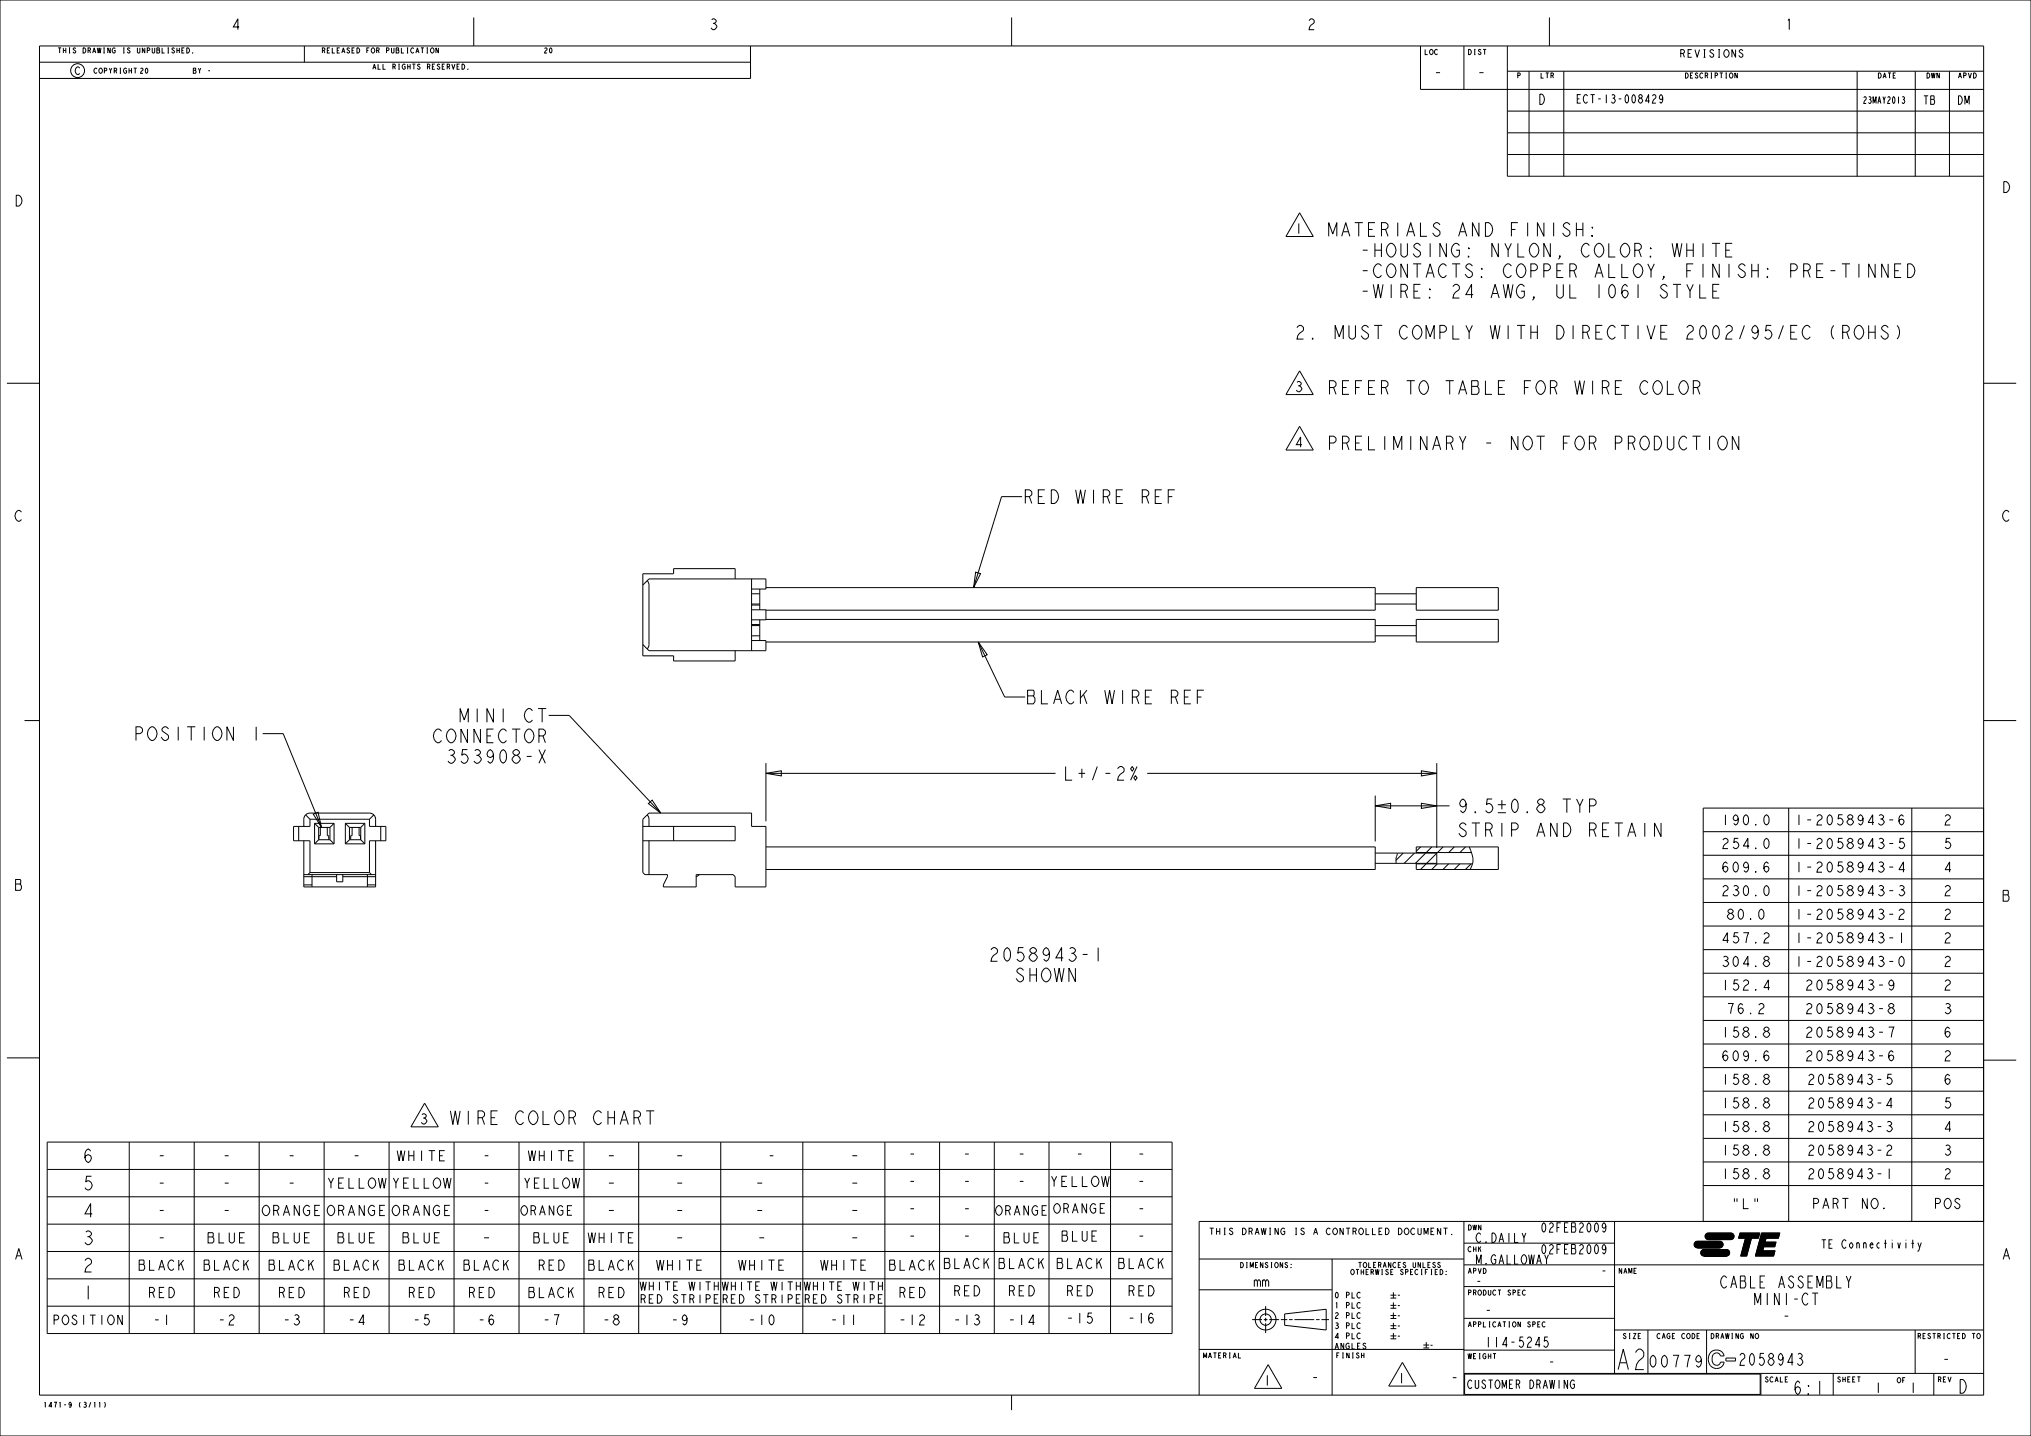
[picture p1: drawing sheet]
<svg xmlns="http://www.w3.org/2000/svg" width="594mm" height="420mm" viewBox="0 0 594 420" stroke-linecap="round" stroke-linejoin="round" font-family="sans-serif">
<g fill="none" stroke="#000" stroke-width=".29">
<path d="M0 0h594v420h-594zM11.6 18.2h207.9M11.6 13.4h568.6v394.6h-568.6zM39.1 19.9h.9M39.5 19.9v1.5M51 14.3l-.3-.3-.4 .3 .7 .7-.1 .4-.3 .1-.4-.4M51.7 14v1.5M51.7 14.8h.8M52.5 14v1.5M53.2 14.8h.4M53.9 14h-.7v1.5h.7M54.6 14a.76 .76 0 0 1 .8 .8 .76 .76 0 0 1-.8 .7z"/>
<path d="M56.3 15.4l.1 .1zM89 13.4v4.8M123.1 14h.9M123.5 14v1.5M124.8 14h.4M124.8 15.5h.4M125 14v1.5M126.1 14.1l.2-.1a.77 .77 0 0 1 .7 .8 .77 .77 0 0 1-.7 .7l-.4-.7zM128.2 14v1.5l-.7-1.5v1.5M132.1 18.7l.5 1.6 .4-1.6M133.7 19.5h.4M134.4 18.7h-.7v1.6h.7"/>
<path d="M135.1 18.7a.76 .76 0 0 1 .8 .8 .76 .76 0 0 1-.8 .8zM138.6 5.1v8.3M219.5 13.4v9.5h-207.9M295.9 5.1v8.3M415.4 13.4v12.7h164.8M428.1 13.4v12.7M433.8 14.5h.9M440.8 13.4v38.1h139.4M453.2 5.1v8.3M507.6 14.5v2.3l-1.1-2.3v2.3M509.7 14.9l-.4-.4-.6 .4 .1 .4 .9 .7-.1 .6-.5 .2-.6-.6M60.9 20.7h.5"/>
<path d="M136.8 20.1l.1 .2zM440.8 32.5h139.4M440.8 20.8h139.4M440.8 38.8h139.4M447.2 20.8v30.7M457.4 20.8v30.7M483.3 28.1l.6-.4 .4 .4-.1 .6a1.68 1.68 0 0 0-.9 1.5h1M486.3 28.5l-.1 .4-.4 .2-.4-.2a.98 .98 0 0 1 .4-1.2 1.69 1.69 0 0 1 0 2.5l-.4-.4M506 21.5l.2-.2a.77 .77 0 0 1 .6 .8 .77 .77 0 0 1-.6 .8l-.4-.8zM508.1 21.3v1.6l-.7-1.6v1.6M543.1 20.8l.1 30.7M554.4 21.3h-.7v1.6h.7"/>
<path d="M556.4 28.4l.3-.1 .3 .3-.3 .5a.61 .61 0 0 1 .4 .7 .61 .61 0 0 1-.5 .5l-.3-.4M556.6 29.1h.1M560.1 20.8l.1 30.7M570.1 20.8l.1 30.7M577.2 21.3a.76 .76 0 0 1 .8 .8 .76 .76 0 0 1-.8 .8zM440.8 45.2h139.4M380.1 62.2l4 7h-8zM2 112.1h9.6M380.1 108.5l4 6.9h-8zM580.2 112.1h9.5M380.1 124.7l4 6.9h-8zM188 171.1l1.8-1.8h34.2v3h-4.2"/>
<path d="M189.3 169.8l.5 1.3v17.4l-.5 1.3M215 169.3v-3h-18v1.5h-9v24h9v1.5h18v-3M219.8 169.3v21M219.8 178.3h4.2v3h-4.2M219.8 177h2.4M402.2 176.7h12M402.2 173.7h12M414.2 171.9h24v6.6h-24zM219.8 187.3h4.2v3h-34.2l-1.8-1.8M219.8 182.7h2.4M414.2 181.2h24v6.6h-24zM7.2 210.8h4.4"/>
<path d="M580.2 210.8h9.5M89.4 238.3l1.3 1.3M90.7 239.6v2.1h-4.8v4.2h4.8v9.3M90.7 239.6h17.4M108.1 239.6v2.1h4.8v4.2h-4.8v9.3M109.3 238.3l-1.2 1.3M188 239.6l1.8-1.8h30v3.9h4.2v17.7h-9v-3l-.6-.6h-10.8v3.6h-9.6v-.6l1.2-2.4v-.6h-6.6l-.6-.6zM189.3 238.3l.5 1v2.4M523.1 236.4v120.9M526.1 238.3v3M556.7 238.8l-.6-.5-.3 .3a1.84 1.84 0 0 0 .3 2.7 1.07 1.07 0 0 0 .6-1.5l-.6-.2-.5 .2-.2 .5M559.1 236.4v120.9"/>
<path d="M87.4 241.7v4.2M88.9 241.7v-2.1a1.8 1.8 0 0 1 1.8-1.8h17.4a1.8 1.8 0 0 1 1.8 1.8v2.1M88.9 245.9v13.5h21v-13.5M88.9 255.8h21M88.9 258.8h2.4M88.9 256.4h9.6M90.7 255.2h17.4M90.7 255.2l-.6 .6M91.3 255.8v3.6M92 240.8v6M92 240.8l1.2 1.2M92 246.8h5.7"/>
<path d="M92 240.8h5.7M93.2 242v3.6M93.2 245.6l-1.2 1.2M93.2 245.6h3.3M93.2 242h3.3M93.7 242v2.4h-.4v1.2M95.7 242v2.4h.4v1.2M96.5 242v3.6M96.5 245.6l1.2 1.2M97.7 240.8l-1.2 1.2M97.7 240.8v6M98.5 255.8v2.1h1.8v-2.1"/>
<path d="M100.3 256.4h9.6M101 240.8v6M101 246.8h5.7M101 240.8l1.2 1.2M101 240.8h5.7M102.2 245.6l-1.2 1.2M102.2 242v3.6M102.2 245.6h3.3M102.2 242h3.3M103 242v2.4h-.4v1.2M105 242v2.4h.4v1.2M105.5 242v3.6"/>
<path d="M105.5 245.6l1.2 1.2M106.7 240.8l-1.2 1.2M106.7 240.8v6M107.5 258.8h2.4M107.5 255.8v3.6M108.1 255.2l.6 .6M111.4 241.7v4.2M188 241.7h27v4.2h-27M189.8 245.9v9.9M197 241.7v4.2M204.5 255.8l-.9 .7M408.6 249.5h11.6v3h-11.9v-1.6z"/>
<path d="M410.4 249.5l-2.1 2.1M413.7 249.5l-3 3M414.2 249.5v-1.8h24v6.6h-24v-1.8M414.2 252.7h16.4M414.2 249.4h16.1M415.5 247.7l-1.3 1.3M417 249.5l-3 3M417.1 252.7l-1.6 1.6M418.8 247.7l-1.7 1.7M420.2 249.6l-2.9 2.9M420.4 252.7l-1.7 1.6M422.1 247.7l-1.7 1.7"/>
<path d="M423.7 252.7l-1.7 1.6M425.3 247.7l-1.6 1.7M427 252.7l-1.7 1.6M428.6 247.7l-1.6 1.7M429.7 247.7l.1 .3a6 6 0 0 1 .2 6.3M430.2 252.7l-1.6 1.6M430.3 249.3v.1M498.1 257.1h82M498.1 250.2h82M498.1 243.3h82M526.1 245.2v3M556.9 245.2h-1.1l-.2 1.3a.93 .93 0 0 1 1.3 .1 .93 .93 0 0 1-.2 1.3 .93 .93 0 0 1-1.3-.2"/>
<path d="M498.1 277.8h82M498.1 270.9h82M498.1 264h82M498.1 298.5h82M498.1 291.6h82M498.1 284.7h82M2 309.4h9.6M498.1 319.2h82M498.1 312.3h82M498.1 305.4h82M580.2 310.1h9.5M13.8 334h329v56h-329z"/>
<path d="M37.8 334v56M56.8 334v56M75.8 334v56M94.8 334v56M113.8 334v56M132.8 334v56M151.8 334v56M170.8 334v56M186.8 334v56M210.8 334v56M234.8 334v56M258.8 334v56"/>
<path d="M274.8 334v56M290.8 334v56M306.8 334v56M324.8 334v56M498.1 339.9h82M498.1 333h82M498.1 326.1h82M13.8 342h329M13.8 350h329M13.8 358h329M291.6 352.9l.4-.3a1.42 1.42 0 0 1 1.1 1.4 1.42 1.42 0 0 1-1.1 1.4l-.4-.2a1.61 1.61 0 0 1 0-2.3zM308.6 352.3l.4-.3a1.42 1.42 0 0 1 1.1 1.4 1.42 1.42 0 0 1-1.1 1.4l-.4-.2a1.61 1.61 0 0 1 0-2.3z"/>
<path d="M353.8 359.2h1.2M354.4 359.2v1.9M355.8 359.2v1.9M356.8 359.2v1.9M357.9 359.2h.5M358.2 359.2v1.9M419.5 359.2h-1v1.9h1M421.4 359.2v1.9l-1-1.9v1.9M422.2 359.2h1.2M422.8 359.2v1.9M428.1 357.2v50.8M469.7 358.6l-.2 .4-.4 .3-.4-.3a1.07 1.07 0 0 1 .4-1.4 1.86 1.86 0 0 1 0 2.8l-.4-.5"/>
<path d="M472.2 357.2v44.5M498.1 357.3v-120.9h82v120.9M498.1 346.8h82M580.2 357.2h-229.5v50.8M13.8 366h329M13.8 374h329M350.7 377.2h38.8M350.8 368.2h77.3M355.8 360.2h1M357.9 361.1h.5M376.6 369.5l-.3-.3-.4 .3 .7 .8-.1 .3-.4 .2-.3-.4M377.6 369.7l.1 .2z"/>
<path d="M377.6 370.6l.1 .2zM389.6 368.2v39.8M397.8 378.2l-.3-.2a.87 .87 0 0 0-.7 .8 .87 .87 0 0 0 .7 .9l.3-.3M406.7 378.8h1.7M406.7 379.7h1.7M407.5 378v1.7M417.6 370h.5M418.3 369.2h-.7v1.5h.7M418.5 371.3h.3M418.5 372.8h.3M419.8 372h.4M419.8 369.5l-.3-.3-.4 .3 .7 .7-.1 .4-.4 .1-.3-.3"/>
<path d="M420.5 371.3h-.7v1.5h.7M421.2 371.3a.76 .76 0 0 1 .8 .7 .76 .76 0 0 1-.8 .8zM421.2 369.5l-.2-.3-.5 .3 .7 .7-.1 .4-.3 .1-.4-.3M422.9 371.8l.1 .1zM422.9 372.7l.1 .1zM424.6 360.9l.1 .2zM428.1 369.9h152.1M428.1 376.3h44.1M428.1 363.6h44.1M433.8 371a.76 .76 0 0 1 .9 .7 .76 .76 0 0 1-.9 .8zM444 378.1h.4M444.7 377.3h-.7v1.5h.7"/>
<path d="M445.2 360.6l.5 1.4v1.4M446.1 377.6l-.3-.3a.77 .77 0 0 0-.6 .8 .77 .77 0 0 0 .6 .7l.3-.2M446.3 360.6l-.6 1.4M449.4 369.7l.7-2.7 .7 2.7M451.8 367l.5 1.4v1.3M452.9 367l-.6 1.4M469.7 364.9l-.2 .5-.4 .2-.4-.2a1.07 1.07 0 0 1 .4-1.4 1.86 1.86 0 0 1 0 2.7l-.4-.4M478.6 371h-.7v1.5h.7M495.8 363.3l.6-.3h6.6a.95 .95 0 0 1 .9 .9 .95 .95 0 0 1-.8 1l-6.7 .1a.95 .95 0 0 1-.8-.6 .95 .95 0 0 1 .2-1.1zM496.4 365l6.7-.1zM497.7 365.7l.7-.2h6.5a.95 .95 0 0 1 1 .8 .95 .95 0 0 1-.9 1l-6.6 .1a.95 .95 0 0 1-.9-.6 .95 .95 0 0 1 .2-1.1zM498.4 367.4l6.6-.1z"/>
<path d="M499 360.9l.6-.3h6.6a.95 .95 0 0 1 .9 .9 .95 .95 0 0 1-.8 1h-6.7a.95 .95 0 0 1-.8-.5 .95 .95 0 0 1 .2-1.1zM499.6 362.5h6.7zM503.1 364.9l-6.7 .1a.95 .95 0 0 1-.9-1 .95 .95 0 0 1 .9-1h6.6a.95 .95 0 0 1 .9 1 .95 .95 0 0 1-.9 1M505 367.4h-6.6a.95 .95 0 0 1-1-1 .95 .95 0 0 1 1-.9h6.5a.95 .95 0 0 1 1 .9 .95 .95 0 0 1-1 1M506.3 362.5h-6.7a.95 .95 0 0 1-.9-.9 .95 .95 0 0 1 .9-1h6.6a.95 .95 0 0 1 .9 1 .95 .95 0 0 1-.9 .9M508.9 360.6h5.8l-.4 1.5h-2.1l-1.4 5.3h-1.7l1.4-5.3h-2zM515.2 360.6h5.3l-.4 1.5h-3.6l-3.1 5.3zM515.2 360.6h5.3l-.4 1.5h-3.6l-.3 1.2h3.2l-.3 1.3h-3.3l-.3 1.3h3.6l-.4 1.5h-5.3zM515.8 364.6l-.3 1.3h3.6l-.4 1.5h-5.3zM516.5 362.1l-.3 1.2h3.2l-.3 1.3h-3.3l-2.4 2.8zM530.9 378.2v3.5M537.2 373.2v3.5h1.4"/>
<path d="M540 373.2l.7 1.7v1.8M541.4 373.2l-.7 1.7M559 363.6h.8M559.4 362.6v2.5M560.9 363.4l.5 1.5-.4 1h-.2M561.9 363.4l-.5 1.5M13.8 382h329M350.7 394.7h77.5M362.2 395.7v1.5h.7M366.2 386h2.9M369.6 386h1.1M370.2 382v2.9"/>
<path d="M370.2 385.4v1.1M370.2 387v2.9M371.2 386h2.9M374.6 386h1.9M375.7 384.3l12.2-1.4v6.1l-12.2-1.4zM377 386h1.1M378.6 386h5.8M384.9 386h1M386.5 386h2.2M397.8 381.2l-.3-.3a.87 .87 0 0 0-.7 .9 .87 .87 0 0 0 .7 .8l.3-.2M397.8 384.2l-.3-.3a.87 .87 0 0 0-.7 .9 .87 .87 0 0 0 .7 .8l.3-.3M397.8 387.2l-.3-.3a.87 .87 0 0 0-.7 .8 .87 .87 0 0 0 .7 .9l.3-.3"/>
<path d="M397.8 390.2l-.3-.3a.87 .87 0 0 0-.7 .8 .87 .87 0 0 0 .7 .9l.3-.3M398.2 396.4h.7M398.9 395.7v1.5M399.5 393.1l-.3-.2-.5 .2 .8 .9-.1 .4-.4 .2-.4-.5M406.7 390.7h1.7M406.7 387.7h1.7M406.7 384.8h1.7M406.7 381.8h1.7M406.7 391.6h1.7M406.7 388.6h1.7M406.7 385.6h1.7M406.7 382.6h1.7"/>
<path d="M407.5 380.9v1.7M407.5 383.9v1.7M407.5 386.9v1.7M407.5 389.9v1.7M416.3 393.4h1.7M416.3 394.2h1.7M417.1 392.5v1.7M428.1 385.6h44.1M428.1 394.9h44.1M436.6 395.9h.9M437.1 395.9v1.5M448.3 387.4l.6-.2v-.5l-.6-.1v1.5"/>
<path d="M449.7 387.4h.5M450.5 386.6h-.8v1.5h.8M451.9 386.8l-.3-.2a.77 .77 0 0 0-.6 .8 .77 .77 0 0 0 .6 .7l.3-.2M452.7 391h-.9l-.2 1.3 .3-.3a1.01 1.01 0 0 1 .9 1 1.01 1.01 0 0 1-.9 1l-.4-.5M472.2 389h108M479.9 390h-.8v1.5h.8M482 389v12.7M494.9 390a.76 .76 0 0 1 .8 .8 .76 .76 0 0 1-.8 .7zM496.3 390.8h.5M497.1 390h-.8v1.5h.8M497.6 397.6l-.2 .5-.6 .3-.7-.3a1.27 1.27 0 0 1 .7-1.7l.4 .3a2.21 2.21 0 0 1-.4 3.2l-.7-.6M499.1 389v12.7"/>
<path d="M500.4 395.5l.8-.5 1.2-.1 .8 .2 .7 .7 .3 .8h-1l-.5-.7-.8-.2-.8 .4-.3 .8 .1 1.5 .7 .8h1l.6-.8h1l-.2 .8-.7 .7-.8 .3h-.9l-.8-.3-.7-.7-.4-.9-.1-1 .3-1.1zM507.6 397.2h-2.8v.9h2.8M512.8 390v1.5l-.8-1.5v1.5M513.6 390.1l.1-.1a.77 .77 0 0 1 .7 .8 .77 .77 0 0 1-.6 .7l-.5-.7zM525.9 396.1l.3-.3a.8 .8 0 0 1 .9 .9l-.5 .6a1.05 1.05 0 0 1 .7 1.2 1.05 1.05 0 0 1-1.1 .8l-.5-.5M526.2 397.3h.4M576.8 390h.9M577.2 390v1.5M578.4 390.1l.2-.1a.77 .77 0 0 1 .6 .8 .77 .77 0 0 1-.6 .7l-.5-.7zM29 410.4l.2-.3v1.5M30.5 410.1l.3 .7-.3 .8M295.9 408v4.4"/>
<path d="M428.1 401.7h152.1M428.3 401.9h86.5v5.9h-86.5zM458.5 403.6v2.5l-1-2.5v2.5M460.5 404l-.4-.4a1.33 1.33 0 0 0-.9 1.3 1.33 1.33 0 0 0 .9 1.2l.4-.4v-.8h-.5M515 401.7v6.3M522.1 403.5h.5M522.9 402.7h-.8v1.5h.8M536.2 401.7v6.3M543.2 402.7h.9M543.7 402.7v1.5M565.6 401.7v6.3"/>
<circle cx="22.7" cy="20.7" r="2.03"/>
<circle cx="370.2" cy="386" r="3"/>
<circle cx="370.2" cy="386" r="1.66"/>
</g>
<path d="M495.8 363.3l.6-.3h6.6a.95 .95 0 0 1 .9 .9 .95 .95 0 0 1-.8 1l-6.7 .1a.95 .95 0 0 1-.8-.6 .95 .95 0 0 1 .2-1.1zM497.7 365.7l.7-.2h6.5a.95 .95 0 0 1 1 .8 .95 .95 0 0 1-.9 1l-6.6 .1a.95 .95 0 0 1-.9-.6 .95 .95 0 0 1 .2-1.1zM499 360.9l.6-.3h6.6a.95 .95 0 0 1 .9 .9 .95 .95 0 0 1-.8 1h-6.7a.95 .95 0 0 1-.8-.5 .95 .95 0 0 1 .2-1.1zM508.9 360.6h5.8l-.4 1.5h-2.1l-1.4 5.3h-1.7l1.4-5.3h-2zM515.8 364.6l-.3 1.3h3.6l-.4 1.5h-5.3zM516.5 362.1l-.3 1.2h3.2l-.3 1.3h-3.3l-2.4 2.8zM515.2 360.6h5.3l-.4 1.5h-3.6l-3.1 5.3z" fill="#000"/>
<!-- layer: DIM_DRIVEN -->
<g fill="none" stroke="#000" stroke-width=".29">
<path d="M224 226.2l4.5-.8v1.5zM224 223.2v17M224 226.2h84.7M331.1 224.2l.5 .7-.5 .6-.4-.6zM332.1 226.9l.5 .6-.5 .7-.5-.7zM332.6 224.2l-1.9 4M335.5 226.2h84.7M402.2 235.7l4.5-.8v1.5zM402.2 235.7h21.7M402.2 232.7v13.4M415.7 225.4l4.5 .8-4.5 .7zM415.7 234.9l4.5 .8-4.5 .7z"/>
<path d="M420.2 223.2v24.8M461.1 233.7l.9 2v2M463 233.7l-1 2M464.9 235.7h1.2l.5-.3 .2-.4v-.6l-.2-.4-.5-.3h-1.2v4M476.1 244.7l1.1-4 1.2 4M476.5 243.4h1.5M481 240.7v4M485.8 240.7v4l-1.9-4v4"/>
</g>
<!-- layer: DRAFT_ENTITY -->
<path d="M560.1 389v12.7" fill="none" stroke="#000" stroke-width=".29"/>
<!-- layer: DTM_AXIS -->
<g fill="none" stroke="#000" stroke-width=".29">
<path d="M219.8 176.7h2.4M219.8 173.7h2.4M222.2 172.3v6M224 171.9h178.2v6.6h-178.2M219.8 186h2.4M219.8 183h2.4M222.2 181.3v6M224 181.2h178.2v6.6h-178.2M402.2 186h12M402.2 183h12M224 247.7h178.2v6.6h-178.2M402.2 252.5h6.1"/>
<path d="M402.2 249.5h6.4"/>
</g>
<!-- layer: NOTE -->
<g fill="none" stroke="#000" stroke-width=".29">
<path d="M454.4 65.1v4M459.1 65.8l-.7-.7a1 1 0 0 0-1.2 1l.8 .7a1.35 1.35 0 0 1 .9 2l-.5 .3a1.51 1.51 0 0 1-1.4-1M461 65.1v4M461 67.1h1.9M462.9 65.1v4M465.6 68.8l.2 .3h-.2zM465.6 66.5h.2v.3zM489 71.2l.8 4 .7-4 .7 4 .7-4M493.3 71.2v4M493.3 73.2h1.9M495.2 71.2v4M498.1 71.2v4"/>
<path d="M500.7 71.2h2.4M501.9 71.2v4M504.7 73.2h1.2M506.6 71.2h-1.9v4h1.9M527.5 79.2h1.2l.5-.4 .2-.3v-.7l-.2-.3-.5-.3h-1.2v4M528.7 79.2l.7 2M531.3 79.2h1.2M533.2 77.2h-1.9v4h1.9M535.4 79.2h1.4M538.7 77.2h2.4M539.9 77.2v4M543.7 77.2v4"/>
<path d="M548.4 77.2v4l-1.9-4v4M552.2 77.2v4l-1.9-4v4M554.1 79.2h1.2M556 77.2h-1.9v4h1.9M557.9 77.2a2.01 2.01 0 0 1 2 1.1 2.01 2.01 0 0 1-.3 2.2l-.7 .7h-1zM487.6 83.8l-.7-.6a1 1 0 0 0-1.2 1l.7 .6a1.35 1.35 0 0 1 1 2l-.5 .4a1.51 1.51 0 0 1-1.4-1M490.5 83.2v4M493.3 83.2l1 2v2M495.2 83.2l-.9 2M497.1 83.2v4h1.9M500.9 85.2h1.2M502.8 83.2h-1.9v4h1.9"/>
<path d="M523.7 97.2h1.2M525.6 95.2h-1.9v4h1.9M529.4 95.8l-.7-.6a2.03 2.03 0 0 0-1.7 2 2.03 2.03 0 0 0 1.7 2l.7-.7M536.3 95.2a3.1 3.1 0 0 0 0 4M538.9 97.2h1.2l.5-.4 .2-.3v-.7l-.2-.3-.5-.3h-1.2v4M540.1 97.2l.7 2M543 95.5l.4-.3a2.03 2.03 0 0 1 1.7 2 2.03 2.03 0 0 1-1.7 2 2.3 2.3 0 0 1-.4-3.7zM546.5 97.2h1.9M546.5 95.2v4M548.4 95.2v4M552.2 95.8l-.7-.6a1 1 0 0 0-1.2 1l.7 .6a1.35 1.35 0 0 1 1 2l-.5 .4a1.51 1.51 0 0 1-1.4-1M554.8 95.2a3.1 3.1 0 0 1 0 4"/>
<path d="M481.9 112l-.7-.7a2.03 2.03 0 0 0-1.6 2 2.03 2.03 0 0 0 1.6 2l.7-.6M484.1 111.7l.5-.4a2.03 2.03 0 0 1 1.6 2 2.03 2.03 0 0 1-1.6 2 2.3 2.3 0 0 1-.5-3.6zM487.6 111.3v4h1.9M491.7 111.7l.5-.4a2.03 2.03 0 0 1 1.6 2 2.03 2.03 0 0 1-1.6 2 2.3 2.3 0 0 1-.5-3.6zM495.2 113.3h1.2l.5-.3 .2-.3v-.7l-.2-.3-.5-.4h-1.2v4M496.4 113.3l.7 2M487.6 127.6v3.3l.8 .7h.4l.7-.7v-3.3M493.3 128.2l-.7-.6a2.03 2.03 0 0 0-1.6 2 2.03 2.03 0 0 0 1.6 2l.7-.7M495 127.6h2.4M496.2 127.6v4M500 127.6v4M503.1 127.9l.5-.3a2.03 2.03 0 0 1 1.6 2 2.03 2.03 0 0 1-1.6 2 2.3 2.3 0 0 1-.5-3.7z"/>
<path d="M508.5 127.6v4l-1.9-4v4M298.9 145.3h-6l-8.2 26.6M337.9 145.3h1.2M339.8 143.3h-1.9v4h1.9M341.7 145.3h1.2M343.6 143.3h-1.9v4M285.3 167.3l1.5 .5-2.1 4.1zM286.1 187.8l2.6 3.7-1.3 .6zM286.1 187.8l7.7 16.1h6M74.9 212.6v4M76.8 214.6h6l11.2 27.4M154.1 213.6l.4-.4a2.03 2.03 0 0 1 1.7 2 2.03 2.03 0 0 1-1.7 2 2.3 2.3 0 0 1-.4-3.6z"/>
<path d="M157.4 207.2h2.4M157.6 215.2h1.2l.5-.3 .2-.3v-.7l-.2-.3-.5-.4h-1.2v4M157.6 219.2l1.9 4M158.6 207.2v4M158.8 215.2l.7 2M159.5 219.2l-1.9 4M160.5 209.2h6l26.8 28.6M346.4 203.9h1.2M348.3 201.9h-1.9v4h1.9M350.2 203.9h1.2M352.1 201.9h-1.9v4M91.6 238.1l1.4-.5 1 4.4z"/>
<path d="M189.6 235l1.1-1 2.6 3.8zM526.1 252.1v3M526.1 259v3M555.6 259.3l.3-.3a.77 .77 0 0 1 1 .8l-.6 .5a.86 .86 0 0 1 .5 1.3 .86 .86 0 0 1-1.4-.1M557.1 254.4h-1.7l1.3-2.3v3M289.8 277.8l.7-.6h.5l.7 .6a1.54 1.54 0 0 1-1.2 1.7l-.4 .7-.3 1h1.9M526.1 265.9v3M526.1 272.8v3M526.1 279.7v3M555.4 266.4l.5-.5h.4l.6 .5a1.16 1.16 0 0 1-1 1.3l-.5 1.2h1.5M555.8 280l.3-.3 .4 .3a1.84 1.84 0 0 1-.4 2.7l-.3-.2a2 2 0 0 1 0-2.5zM555.9 260.3h.4"/>
<path d="M556.1 272.8v3M528.4 294l.5-.5h.4l.6 .5a1.16 1.16 0 0 1-1 1.3l-.5 1.2h1.5M528.4 287.1l.5-.5h.4l.6 .5a1.16 1.16 0 0 1-1 1.3l-.5 1.2h1.5M552.9 294.8l-.5-.5a.77 .77 0 0 1 .9-.8l.6 .5v.3l-.6 .5M553.9 287.6l-.2 .5-.6 .3-.5-.3a1.07 1.07 0 0 1 .5-1.5l.4 .3a1.84 1.84 0 0 1-.4 2.7l-.5-.5M528.4 307.8l.5-.5h.4l.6 .5a1.16 1.16 0 0 1-1 1.3l-.5 1.2h1.5M528.4 300.9l.5-.5h.4l.6 .5a1.16 1.16 0 0 1-1 1.3l-.5 1.2h1.5M529 314.7l.6-.5h.3l.5 .5a1.16 1.16 0 0 1-.8 1.3l-.6 1.2h1.4M552.4 300.4h1.5l-.8 3M553.2 314.2h-1l-.2 1.3a.91 .91 0 0 1 1.4 .7 .91 .91 0 0 1-1.4 .8l-.2-.3M553.7 307.8l-.6-.5-.3 .3a1.84 1.84 0 0 0 .3 2.7 1.07 1.07 0 0 0 .6-1.5l-.6-.2-.5 .2-.2 .5M181.4 328.9l1.2-4 1.1 4"/>
<path d="M181.8 327.6h1.5M185.4 326.9h1.2l.5-.3 .2-.4v-.6l-.2-.4-.5-.3h-1.2v4M186.6 326.9l.7 2M189 324.9h2.3M190.2 324.9v4M249.3 338h1.4M529 335.4l.6-.5h.3l.5 .5a1.16 1.16 0 0 1-.8 1.3l-.6 1.2h1.4M529 328.5l.6-.5h.3l.5 .5a1.16 1.16 0 0 1-.8 1.3l-.6 1.2h1.4M529 321.6l.6-.5h.3l.5 .5a1.16 1.16 0 0 1-.8 1.3l-.6 1.2h1.4M551.8 335.4l.6-.5h.3l.5 .5a1.16 1.16 0 0 1-.8 1.3l-.6 1.2h1.4M552 328.3l.4-.3a.75 .75 0 0 1 .8 .8l-.5 .5a.83 .83 0 0 1 .5 1.3 .83 .83 0 0 1-1.4-.1M552.4 329.3h.3"/>
<path d="M553.4 323.4h-1.6l1.3-2.3v3M77.2 352.8l.4-.3a1.51 1.51 0 0 1 1.3 1.5 1.51 1.51 0 0 1-1.3 1.5l-.4-.2a1.67 1.67 0 0 1 0-2.5zM96.2 352.8l.4-.3a1.51 1.51 0 0 1 1.3 1.5 1.51 1.51 0 0 1-1.3 1.5l-.4-.2a1.67 1.67 0 0 1 0-2.5zM115.2 352.8l.4-.3a1.51 1.51 0 0 1 1.3 1.5 1.51 1.51 0 0 1-1.3 1.5l-.4-.2a1.67 1.67 0 0 1 0-2.5zM152.8 352.9l.4-.3a1.42 1.42 0 0 1 1.1 1.4 1.42 1.42 0 0 1-1.1 1.4l-.4-.2a1.61 1.61 0 0 1 0-2.3zM249.3 346h1.4M249.3 354h1.4M529 342.3l.6-.5h.3l.5 .5a1.16 1.16 0 0 1-.8 1.3l-.6 1.2h1.4M530.4 352h.9l.4-.2 .2-.3-.2-.7-.4-.3h-.9v3M550.9 353.3l.2 .2zM187.2 374.9l.5 2.5 .4-2.5 .5 2.5 .4-2.5M187.5 379.9l1.1-.2 .1-.2-.1-.6-1.1-.2v2.5"/>
<path d="M208.9 376.2h1.2M208.9 379.9h.7M210.1 378.7h-1.2v2.5h1.2M210.1 374.9v2.5M211.2 374.9l.5 2.5 .4-2.5 .5 2.5 .4-2.5M211.5 379.9l1.1-.2 .1-.2-.1-.6-1.1-.2v2.5M232.9 376.2h1.2M232.9 379.9h.7M234.1 378.7h-1.2v2.5h1.2M234.1 374.9v2.5M235.2 374.9l.5 2.5 .4-2.5 .5 2.5 .4-2.5M235.5 379.9l1.1-.2 .1-.2-.1-.6-1.1-.2v2.5"/>
<path d="M249.3 362h1.4M256.9 376.2h1.2M256.9 379.9h.7M258.1 378.7h-1.2v2.5h1.2M258.1 374.9v2.5M15.8 386h.9l.3-.2 .2-.2-.2-.7-.3-.3h-.9v2.8M35.8 384.6v2.8l-1.4-2.8v2.8"/>
<circle cx="553.1" cy="295.7" r=".86"/>
</g>
<!-- layer: SYMBOL -->
<path d="M124.2 322.7l4 6.9h-8zM370.9 399.1l4 7h-8zM410.2 398.5l4 6.9h-8z" fill="none" stroke="#000" stroke-width=".29"/>
<text font-size="7.8" x="472.3" y="400.6">A2</text>
<g font-size="5.2">
<text x="419" y="23.3">-</text>
<text x="431.7" y="23.3">-</text>
<text x="387.2" y="69.1">MATERIALS AND FINISH:</text>
<text x="393.3" y="75.2">-HOUSING: NYLON, COLOR: WHITE</text>
<text x="393.3" y="81.2">-CONTACTS: COPPER ALLOY, FINISH: PRE-TINNED</text>
<text x="393.3" y="87.2">-WIRE: 24 AWG, UL 1061 STYLE</text>
<text x="377.7" y="99.2">2. MUST COMPLY WITH DIRECTIVE 2002/95/EC (ROHS)</text>
<text x="387.2" y="115.3">REFER TO TABLE FOR WIRE COLOR</text>
<text x="387.2" y="131.6">PRELIMINARY - NOT FOR PRODUCTION</text>
<text x="298.9" y="147.3">RED WIRE REF</text>
<text x="299.8" y="205.9">BLACK WIRE REF</text>
<text x="133.9" y="211.2">MINI CT</text>
<text x="38.8" y="216.6">POSITION 1</text>
<text x="126.3" y="217.2">CONNECTOR</text>
<text x="130.1" y="223.2">353908-X</text>
<text x="310.7" y="228.2">L+/-2%</text>
<text x="425.9" y="237.7">9.5±0.8 TYP</text>
<text x="425.9" y="244.7">STRIP AND RETAIN</text>
<text x="291.9" y="281.2">2058943-1</text>
<text x="298.2" y="287.2">SHOWN</text>
<text x="131.3" y="328.9">WIRE COLOR CHART</text>
<text x="24.2" y="340">6</text>
<text x="177.2" y="340">-</text>
<text x="197.2" y="340">-</text>
<text x="24.2" y="348">5</text>
<text x="177.2" y="348">-</text>
<text x="197.2" y="348">-</text>
<text x="218.9" y="348">-</text>
<text x="24.2" y="356">4</text>
<text x="177.2" y="356">-</text>
<text x="197.2" y="356">-</text>
<text x="218.9" y="356">-</text>
<text x="24.2" y="364">3</text>
<text x="140.7" y="364">-</text>
<text x="197.2" y="364">-</text>
<text x="221.2" y="364">-</text>
<text x="24.2" y="372">2</text>
<text x="24.2" y="380">1</text>
<text x="524.2" y="407.9">6:1</text>
<text x="572.5" y="407.5">D</text>
</g>
<g font-size="4.6">
<text x="502.9" y="376.7">CABLE ASSEMBLY</text>
<text x="512.7" y="381.7">MINI-CT</text>
<text x="521.1" y="386.7">-</text>
<text x="481.8" y="399.9">00779</text>
<text x="508.2" y="399.3">2058943</text>
<text x="567.8" y="399.3">-</text>
</g>
<g font-size="4.1">
<text x="67.5" y="8.7">4</text>
<text x="207.2" y="8.7">3</text>
<text x="382.1" y="8.7">2</text>
<text x="521.8" y="8.7">1</text>
<text x="585.3" y="56.3">D</text>
<text x="4" y="60.3">D</text>
<text x="4" y="152.5">C</text>
<text x="585.3" y="152.5">C</text>
<text x="4" y="260.4">B</text>
<text x="585.3" y="263.6">B</text>
<text x="4" y="368.4">A</text>
<text x="585.3" y="368.4">A</text>
</g>
<g font-size="3.9">
<text x="449.8" y="30.5">D</text>
<text x="378.4" y="68.4">1</text>
<text x="378.4" y="114.6">3</text>
<text x="378.4" y="130.8">4</text>
<text x="504.5" y="241.3">190.0</text>
<text x="527.6" y="241.3">1-2058943-6</text>
<text x="568.4" y="241.3">2</text>
<text x="504.5" y="248.2">254.0</text>
<text x="527.6" y="248.2">1-2058943-5</text>
<text x="568.4" y="248.2">5</text>
<text x="504.5" y="255.1">609.6</text>
<text x="527.6" y="255.1">1-2058943-4</text>
<text x="568.4" y="255.1">4</text>
<text x="504.5" y="262">230.0</text>
<text x="527.6" y="262">1-2058943-3</text>
<text x="568.4" y="262">2</text>
<text x="505.7" y="268.9">80.0</text>
<text x="527.6" y="268.9">1-2058943-2</text>
<text x="568.4" y="268.9">2</text>
<text x="504.5" y="275.8">457.2</text>
<text x="527.6" y="275.8">1-2058943-1</text>
<text x="568.4" y="275.8">2</text>
<text x="504.5" y="282.7">304.8</text>
<text x="527.6" y="282.7">1-2058943-0</text>
<text x="568.4" y="282.7">2</text>
<text x="504.5" y="289.6">152.4</text>
<text x="530" y="289.6">2058943-9</text>
<text x="568.4" y="289.6">2</text>
<text x="505.7" y="296.5">76.2</text>
<text x="530" y="296.5">2058943-8</text>
<text x="568.4" y="296.5">3</text>
<text x="504.5" y="303.4">158.8</text>
<text x="530" y="303.4">2058943-7</text>
<text x="568.4" y="303.4">6</text>
<text x="504.5" y="310.3">609.6</text>
<text x="530" y="310.3">2058943-6</text>
<text x="568.4" y="310.3">2</text>
<text x="504.5" y="317.2">158.8</text>
<text x="530.6" y="317.2">2058943-5</text>
<text x="568.4" y="317.2">6</text>
<text x="122.5" y="328.8">3</text>
<text x="504.5" y="324.1">158.8</text>
<text x="530.6" y="324.1">2058943-4</text>
<text x="568.4" y="324.1">5</text>
<text x="504.5" y="331">158.8</text>
<text x="530.6" y="331">2058943-3</text>
<text x="568.4" y="331">4</text>
<text x="46.1" y="339.5">-</text>
<text x="65.1" y="339.5">-</text>
<text x="84.1" y="339.5">-</text>
<text x="103.1" y="339.5">-</text>
<text x="117.1" y="339.5">WHITE</text>
<text x="141.1" y="339.5">-</text>
<text x="155.4" y="339.5">WHITE</text>
<text x="224" y="339.5">-</text>
<text x="265.6" y="339">-</text>
<text x="281.6" y="339">-</text>
<text x="297.6" y="339">-</text>
<text x="314.6" y="339">-</text>
<text x="332.6" y="339">-</text>
<text x="504.5" y="337.9">158.8</text>
<text x="530.6" y="337.9">2058943-2</text>
<text x="568.5" y="337.9">3</text>
<text x="46.1" y="347.5">-</text>
<text x="65.1" y="347.5">-</text>
<text x="84.1" y="347.5">-</text>
<text x="96.9" y="347.5">YELLOW</text>
<text x="115.9" y="347.5">YELLOW</text>
<text x="154.3" y="347.5">YELLOW</text>
<text x="265.6" y="347">-</text>
<text x="281.6" y="347">-</text>
<text x="297.6" y="347">-</text>
<text x="308.4" y="347">YELLOW</text>
<text x="332.6" y="347">-</text>
<text x="504.5" y="344.8">158.8</text>
<text x="530.6" y="344.8">2058943-1</text>
<text x="568.5" y="344.8">2</text>
<text x="506.9" y="353.5">&quot;L&quot;</text>
<text x="531.8" y="353.5">PART NO.</text>
<text x="566.1" y="353.5">POS</text>
<text x="46.1" y="355.5">-</text>
<text x="65.1" y="355.5">-</text>
<text x="77.9" y="355.5">ORANGE</text>
<text x="96.9" y="355.5">ORANGE</text>
<text x="115.9" y="355.5">ORANGE</text>
<text x="141.1" y="355.5">-</text>
<text x="265.6" y="355">-</text>
<text x="281.6" y="355">-</text>
<text x="332.6" y="355">-</text>
<text x="46.1" y="363.5">-</text>
<text x="61.4" y="363.5">BLUE</text>
<text x="80.4" y="363.5">BLUE</text>
<text x="99.4" y="363.5">BLUE</text>
<text x="118.4" y="363.5">BLUE</text>
<text x="156.6" y="363.5">BLUE</text>
<text x="172.9" y="363.5">WHITE</text>
<text x="265.6" y="363">-</text>
<text x="281.6" y="363">-</text>
<text x="294.1" y="363.5">BLUE</text>
<text x="311.1" y="363">BLUE</text>
<text x="332.6" y="363">-</text>
<text x="41.4" y="371.5">BLACK</text>
<text x="60.4" y="371.5">BLACK</text>
<text x="79.4" y="371.5">BLACK</text>
<text x="98.4" y="371.5">BLACK</text>
<text x="117.4" y="371.5">BLACK</text>
<text x="136.4" y="371.5">BLACK</text>
<text x="157.8" y="371.5">RED</text>
<text x="172.9" y="371.5">BLACK</text>
<text x="192.9" y="371.5">WHITE</text>
<text x="216.9" y="371.5">WHITE</text>
<text x="240.9" y="371.5">WHITE</text>
<text x="260.9" y="371.5">BLACK</text>
<text x="276.9" y="371">BLACK</text>
<text x="292.9" y="371">BLACK</text>
<text x="309.9" y="371">BLACK</text>
<text x="327.9" y="371">BLACK</text>
<text x="366.5" y="376.3">mm</text>
<text x="43.8" y="379.5">RED</text>
<text x="62.8" y="379.5">RED</text>
<text x="81.8" y="379.5">RED</text>
<text x="100.8" y="379.5">RED</text>
<text x="119.8" y="379.5">RED</text>
<text x="137.6" y="379.5">RED</text>
<text x="155.4" y="379.5">BLACK</text>
<text x="175.3" y="379.5">RED</text>
<text x="263.3" y="379.5">RED</text>
<text x="279.3" y="379">RED</text>
<text x="295.3" y="379">RED</text>
<text x="312.3" y="379">RED</text>
<text x="330.3" y="379">RED</text>
<text x="45" y="387.5">-1</text>
<text x="64" y="387.5">-2</text>
<text x="83" y="387.5">-3</text>
<text x="102" y="387.5">-4</text>
<text x="121" y="387.5">-5</text>
<text x="140" y="387.5">-6</text>
<text x="159" y="387.5">-7</text>
<text x="176.5" y="387.5">-8</text>
<text x="196.5" y="387.5">-9</text>
<text x="219.3" y="387.5">-10</text>
<text x="243.3" y="387.5">-11</text>
<text x="263.3" y="387.5">-12</text>
<text x="279.3" y="387.5">-13</text>
<text x="295.3" y="387.5">-14</text>
<text x="312.3" y="387">-15</text>
<text x="330.3" y="387">-16</text>
<text x="434.1" y="384.8">-</text>
<text x="434.1" y="394">114-5245</text>
<text x="452.6" y="399.8">-</text>
<text x="369.2" y="405.3">1</text>
<text x="383.2" y="404.4">-</text>
<text x="408.5" y="404.6">1</text>
<text x="424" y="404.4">-</text>
<text x="548.1" y="407.4">1</text>
<text x="558.4" y="407.4">1</text>
</g>
<g font-size="3.6">
<text x="141.2" y="347.4">-</text>
<text x="153.7" y="355.4">ORANGE</text>
<text x="292.2" y="355.4">ORANGE</text>
<text x="309.2" y="354.8">ORANGE</text>
<text x="431.4" y="363.4">C.DAILY</text>
<text x="450.4" y="360.4">02FEB2009</text>
<text x="431.4" y="369.7">M.GALLOWAY</text>
<text x="450.4" y="366.7">02FEB2009</text>
<text x="431.4" y="376.1">-</text>
<text x="468" y="373.1">-</text>
<text x="17.1" y="387.4">POSITION</text>
</g>
<g font-size="3.3">
<text x="460.8" y="30.2">ECT-13-008429</text>
<text x="562.3" y="30.5">TB</text>
<text x="572.3" y="30.5">DM</text>
<text x="532.4" y="365.1">TE Connectivity</text>
<text x="189" y="377.4">WHITE WITH</text>
<text x="213" y="377.4">WHITE WITH</text>
<text x="237" y="377.4">WHITE WITH</text>
<text x="189" y="381.2">RED STRIPE</text>
<text x="213" y="381.2">RED STRIPE</text>
<text x="237" y="381.2">RED STRIPE</text>
<text x="429" y="406.1">CUSTOMER DRAWING</text>
</g>
<g font-size="2.9">
<text x="491" y="16.8">REVISIONS</text>
<text x="21.7" y="21.8">C</text>
</g>
<g font-size="2.6">
<text x="544.7" y="30.3">23MAY2013</text>
<text x="408.3" y="379.8">-</text>
<text x="408.3" y="382.9">-</text>
<text x="408.3" y="385.8">-</text>
<text x="408.3" y="388.8">-</text>
<text x="408.3" y="391.8">-</text>
<text x="417.9" y="394.5">-</text>
</g>
<text font-size="2.5" x="359.9" y="361.1">THIS DRAWING IS A CONTROLLED DOCUMENT.</text>
<g font-size="2.2">
<text x="390.2" y="379.7">0 PLC</text>
<text x="390.2" y="382.6">1 PLC</text>
<text x="390.2" y="385.6">2 PLC</text>
<text x="390.2" y="388.6">3 PLC</text>
<text x="390.2" y="391.6">4 PLC</text>
<text x="390.2" y="394.6">ANGLES</text>
</g>
<g font-size="2">
<text x="16.7" y="15.5">THIS DRAWING IS UNPUBLISHED.</text>
<text x="93.9" y="15.5">RELEASED FOR PUBLICATION</text>
<text x="158.9" y="15.5">20</text>
<text x="416.5" y="16">LOC</text>
<text x="429.2" y="16">DIST</text>
<text x="27.3" y="21.4">COPYRIGHT</text>
<text x="40.8" y="21.4">20</text>
<text x="56.3" y="21.4">BY -</text>
<text x="108.8" y="20.3">ALL RIGHTS RESERVED.</text>
<text x="443.5" y="22.9">P</text>
<text x="450.4" y="22.9">LTR</text>
<text x="492.6" y="22.9">DESCRIPTION</text>
<text x="549" y="22.9">DATE</text>
<text x="563.2" y="22.9">DWN</text>
<text x="572.5" y="22.9">APVD</text>
<text x="429.2" y="359.8">DWN</text>
<text x="362.5" y="370.8">DIMENSIONS:</text>
<text x="397" y="370.7">TOLERANCES UNLESS</text>
<text x="429.2" y="366.1">CHK</text>
<text x="394.8" y="372.8">OTHERWISE SPECIFIED:</text>
<text x="429.2" y="372.5">APVD</text>
<text x="473.2" y="372.5">NAME</text>
<text x="429.2" y="378.8">PRODUCT SPEC</text>
<text x="429.2" y="388.1">APPLICATION SPEC</text>
<text x="474.4" y="391.5">SIZE</text>
<text x="484.4" y="391.5">CAGE CODE</text>
<text x="500.1" y="391.5">DRAWING NO</text>
<text x="560.6" y="391.5">RESTRICTED TO</text>
<text x="351.7" y="397.2">MATERIAL</text>
<text x="390.6" y="397.2">FINISH</text>
<text x="429.2" y="397.4">WEIGHT</text>
<text x="516" y="404.2">SCALE</text>
<text x="537.2" y="404.2">SHEET</text>
<text x="554.7" y="404.4">OF</text>
<text x="566.6" y="404.2">REV</text>
<text x="12.5" y="411.6">1471-9 (3/11)</text>
</g>
</svg>
